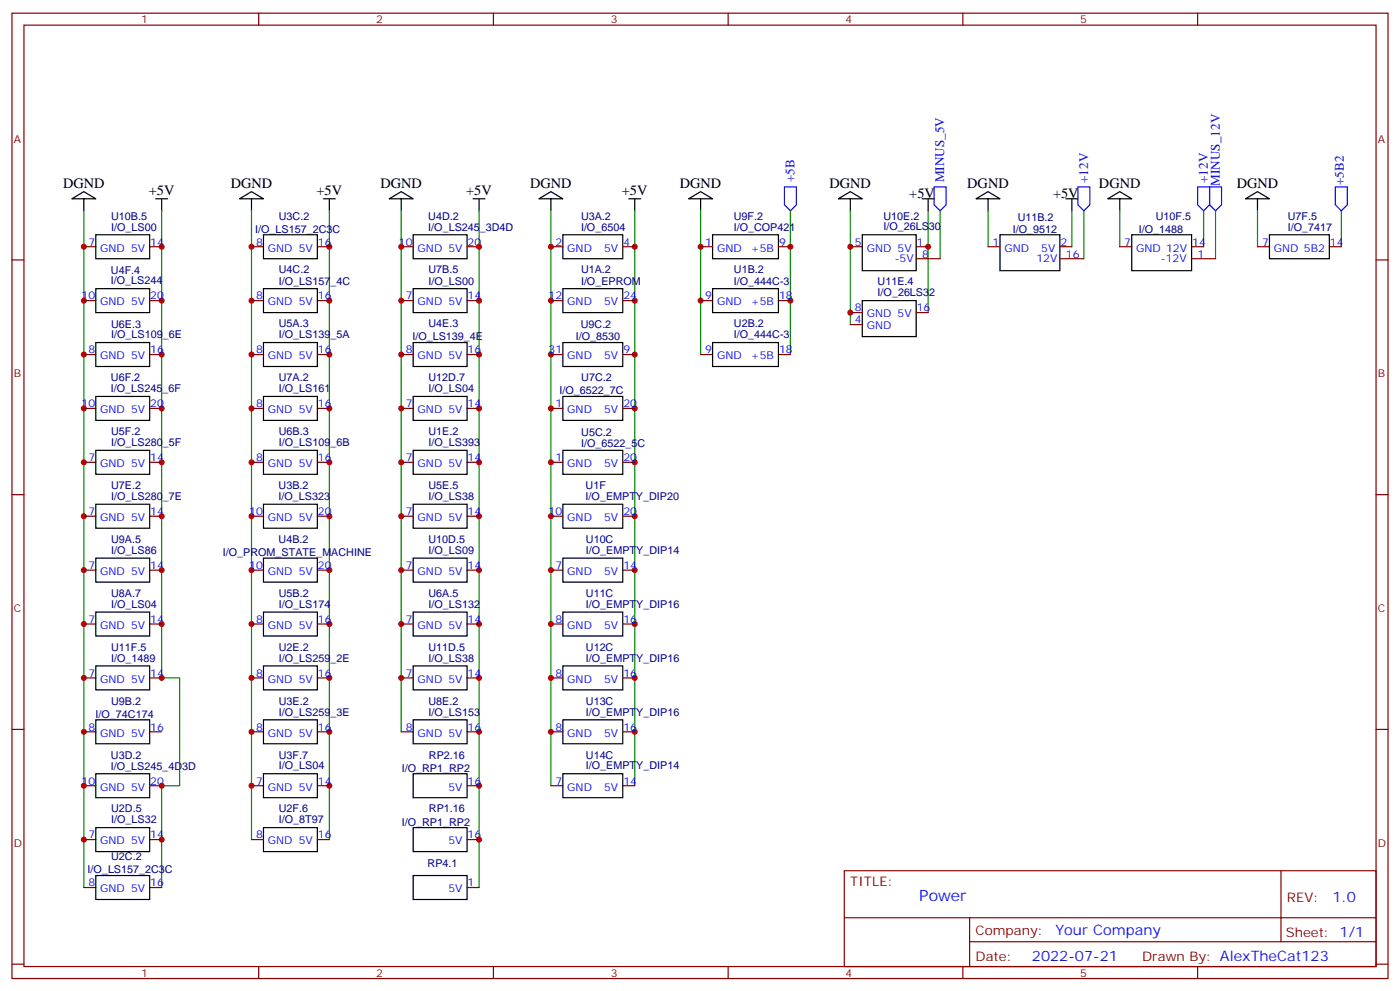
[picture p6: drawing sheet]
<svg xmlns="http://www.w3.org/2000/svg" width="412mm" height="292mm" viewBox="0 0 412 292" stroke-linecap="round" stroke-linejoin="round" font-family="sans-serif">
<g fill="none" stroke="#870000" stroke-width=".35">
<path d="M3.5 3.9h405.4v284.3h-405.4zM7.1 7.4h398.2v277.3h-398.2zM76.2 3.9v3.5M145.3 3.9v3.5M214.5 3.9v3.5M283.6 3.9v3.5M352.8 3.9v3.5M3.5 76.6h3.6M118.2 72.7h3.5M137.6 72.7h3.5M405.3 76.6h3.6M3.5 145.7h3.6"/>
<path d="M405.3 145.7h3.6M3.5 214.8h3.6M405.3 214.8h3.6M24.7 231.4h3.5M44.1 231.4h3.5M248.7 256.5h156.6v28.2h-156.6zM377.3 256.5v20.9M248.7 270.3h156.5M285.6 277.4h119.6M285.6 270.3v14.1M3.5 284h3.6M76.2 284.7v3.5"/>
<path d="M145.3 284.7v3.5M214.5 284.7v3.5M283.6 284.7v3.5M352.8 284.7v3.5M405.3 284h3.6"/>
</g>
<g fill="none" stroke="#000" stroke-width=".35">
<path d="M21.2 58.6l3.5-2.2 3.5 2.2zM24.7 58.6v3.5M45.9 58.6h3.5M47.6 58.6v3.5M70.6 58.6l3.5-2.2 3.5 2.2zM74.1 58.6v3.5M95.2 58.6h3.6M97 58.6v3.5M114.7 58.6l3.5-2.2 3.5 2.2zM118.2 58.6v3.5M139.3 58.6h3.6M141.1 58.6v3.5"/>
<path d="M158.7 58.6l3.6-2.2 3.5 2.2zM162.3 58.6v3.5M185.2 58.6h3.5M187 58.6v3.5M202.8 58.6l3.6-2.2 3.5 2.2zM206.4 58.6v3.5M246.9 58.6l3.6-2.2 3.5 2.2zM250.5 58.6v3.5M271.6 58.6h3.6M273.4 58.6v3.5M287.5 58.6l3.5-2.2 3.6 2.2zM291 58.6v3.5"/>
<path d="M314 58.6h3.5M315.7 58.6v3.5M326.3 58.6l3.5-2.2 3.6 2.2zM329.8 58.6v3.5M366.9 58.6l3.5-2.2 3.5 2.2zM370.4 58.6v3.5M121.7 69.1h15.9v7.1h-15.9zM28.2 227.9h15.9v7.1h-15.9z"/>
</g>
<path d="M231.1 55h3.5v5.3l-1.8 1.8-1.7-1.8zM275.2 55h3.5v5.3l-1.8 1.8-1.7-1.8zM317.5 55h3.5v5.3l-1.7 1.8-1.8-1.8zM352.8 55h3.5v5.3l-1.8 1.8-1.7-1.8zM356.3 55h3.5v5.3l-1.7 1.8-1.8-1.8zM393.3 55h3.6v5.3l-1.8 1.8-1.8-1.8z" fill="none" stroke="#00f" stroke-width=".35"/>
<g fill="none" stroke="#008700" stroke-width=".35">
<path d="M24.7 62.1v199.3M47.6 62.1v137.6h5.3v31.7h-5.3v30M74.1 62.1v185.2M97 62.1v185.2M118.2 62.1v153.4M141.1 62.1v199.3M162.3 62.1v169.3M187 62.1v169.3M206.4 62.1v42.3M232.8 62.1v42.3M250.5 62.1v33.5M273.4 62.1v30"/>
<path d="M276.9 62.1v14.1M291 62.1v10.6M315.7 62.1v10.6M319.3 62.1v14.1M329.8 62.1v10.6M354.5 62.1v10.6M358.1 62.1v14.1M370.4 62.1v10.6M395.1 62.1v10.6"/>
</g>
<g fill="#c00">
<circle cx="24.7" cy="152" r=".88"/>
<circle cx="24.7" cy="136.2" r=".88"/>
<circle cx="24.7" cy="120.3" r=".88"/>
<circle cx="24.7" cy="104.4" r=".88"/>
<circle cx="24.7" cy="88.5" r=".88"/>
<circle cx="24.7" cy="72.7" r=".88"/>
<circle cx="24.7" cy="199.7" r=".88"/>
<circle cx="24.7" cy="183.8" r=".88"/>
<circle cx="24.7" cy="167.9" r=".88"/>
<circle cx="24.7" cy="215.5" r=".88"/>
<circle cx="24.7" cy="247.3" r=".88"/>
<circle cx="24.7" cy="231.4" r=".88"/>
<circle cx="74.1" cy="231.4" r=".88"/>
<circle cx="74.1" cy="215.5" r=".88"/>
<circle cx="74.1" cy="199.7" r=".88"/>
<circle cx="74.1" cy="183.8" r=".88"/>
<circle cx="74.1" cy="167.9" r=".88"/>
<circle cx="74.1" cy="152" r=".88"/>
<circle cx="74.1" cy="136.2" r=".88"/>
<circle cx="74.1" cy="120.3" r=".88"/>
<circle cx="74.1" cy="104.4" r=".88"/>
<circle cx="74.1" cy="88.5" r=".88"/>
<circle cx="74.1" cy="72.7" r=".88"/>
<circle cx="97" cy="231.4" r=".88"/>
<circle cx="97" cy="215.5" r=".88"/>
<circle cx="97" cy="199.7" r=".88"/>
<circle cx="97" cy="183.8" r=".88"/>
<circle cx="97" cy="167.9" r=".88"/>
<circle cx="97" cy="152" r=".88"/>
<circle cx="97" cy="136.2" r=".88"/>
<circle cx="97" cy="120.3" r=".88"/>
<circle cx="97" cy="104.4" r=".88"/>
<circle cx="97" cy="88.5" r=".88"/>
<circle cx="97" cy="72.7" r=".88"/>
<circle cx="118.2" cy="199.7" r=".88"/>
<circle cx="118.2" cy="183.8" r=".88"/>
<circle cx="118.2" cy="167.9" r=".88"/>
<circle cx="118.2" cy="152" r=".88"/>
<circle cx="118.2" cy="104.4" r=".88"/>
<circle cx="118.2" cy="120.3" r=".88"/>
<circle cx="118.2" cy="88.5" r=".88"/>
<circle cx="118.2" cy="72.7" r=".88"/>
<circle cx="118.2" cy="136.2" r=".88"/>
<circle cx="141.1" cy="247.3" r=".88"/>
<circle cx="141.1" cy="231.4" r=".88"/>
<circle cx="141.1" cy="215.5" r=".88"/>
<circle cx="141.1" cy="199.7" r=".88"/>
<circle cx="141.1" cy="183.8" r=".88"/>
<circle cx="141.1" cy="167.9" r=".88"/>
<circle cx="141.1" cy="152" r=".88"/>
<circle cx="141.1" cy="104.4" r=".88"/>
<circle cx="141.1" cy="120.3" r=".88"/>
<circle cx="141.1" cy="88.5" r=".88"/>
<circle cx="141.1" cy="72.7" r=".88"/>
<circle cx="141.1" cy="136.2" r=".88"/>
<circle cx="162.3" cy="120.3" r=".88"/>
<circle cx="162.3" cy="104.4" r=".88"/>
<circle cx="162.3" cy="88.5" r=".88"/>
<circle cx="162.3" cy="72.7" r=".88"/>
<circle cx="187" cy="120.3" r=".88"/>
<circle cx="187" cy="104.4" r=".88"/>
<circle cx="187" cy="88.5" r=".88"/>
<circle cx="187" cy="72.7" r=".88"/>
<circle cx="206.4" cy="72.7" r=".88"/>
<circle cx="206.4" cy="88.5" r=".88"/>
<circle cx="232.8" cy="72.7" r=".88"/>
<circle cx="232.8" cy="88.5" r=".88"/>
<circle cx="250.5" cy="72.7" r=".88"/>
<circle cx="250.5" cy="92.1" r=".88"/>
<circle cx="273.4" cy="72.7" r=".88"/>
<circle cx="162.3" cy="136.2" r=".88"/>
<circle cx="162.3" cy="167.9" r=".88"/>
<circle cx="162.3" cy="215.5" r=".88"/>
<circle cx="162.3" cy="152" r=".88"/>
<circle cx="162.3" cy="199.7" r=".88"/>
<circle cx="162.3" cy="183.8" r=".88"/>
<circle cx="187" cy="136.2" r=".88"/>
<circle cx="187" cy="167.9" r=".88"/>
<circle cx="187" cy="215.5" r=".88"/>
<circle cx="187" cy="152" r=".88"/>
<circle cx="187" cy="199.7" r=".88"/>
<circle cx="187" cy="183.8" r=".88"/>
<circle cx="47.6" cy="88.5" r=".88"/>
<circle cx="47.6" cy="136.2" r=".88"/>
<circle cx="47.6" cy="104.4" r=".88"/>
<circle cx="47.6" cy="120.3" r=".88"/>
<circle cx="47.6" cy="152" r=".88"/>
<circle cx="47.6" cy="183.8" r=".88"/>
<circle cx="47.6" cy="167.9" r=".88"/>
<circle cx="47.6" cy="72.7" r=".88"/>
<circle cx="47.6" cy="199.7" r=".88"/>
<circle cx="47.6" cy="231.4" r=".88"/>
<circle cx="47.6" cy="247.3" r=".88"/>
</g>
<g fill="none" stroke="#000" stroke-width=".35">
<path d="M28.2 69.1h15.9v7.1h-15.9zM77.6 69.1h15.9v7.1h-15.9zM165.8 69.1h17.6v7.1h-17.6zM209.9 69.1h19.4v7.1h-19.4zM254 69.1h15.9v10.6h-15.9zM294.6 69.1h17.6v10.6h-17.6zM333.4 69.1h17.6v10.6h-17.6zM373.9 69.1h17.7v7.1h-17.7zM28.2 85h15.9v7.1h-15.9zM77.6 85h15.9v7.1h-15.9zM121.7 85h15.9v7.1h-15.9zM165.8 85h17.6v7.1h-17.6z"/>
<path d="M209.9 85h19.4v7.1h-19.4zM254 88.5h15.9v10.6h-15.9zM28.2 100.9h15.9v7.1h-15.9zM28.2 116.8h15.9v7h-15.9zM77.6 100.9h15.9v7.1h-15.9zM77.6 116.8h15.9v7h-15.9zM121.7 100.9h15.9v7.1h-15.9zM121.7 116.8h15.9v7h-15.9zM165.8 116.8h17.6v7h-17.6zM165.8 100.9h17.6v7.1h-17.6zM209.9 100.9h19.4v7.1h-19.4zM28.2 132.6h15.9v7.1h-15.9z"/>
<path d="M77.6 132.6h15.9v7.1h-15.9zM121.7 132.6h15.9v7.1h-15.9zM165.8 132.6h17.6v7.1h-17.6zM28.2 148.5h15.9v7.1h-15.9zM77.6 148.5h15.9v7.1h-15.9zM121.7 148.5h15.9v7.1h-15.9zM165.8 148.5h17.6v7.1h-17.6zM28.2 164.4h15.9v7.1h-15.9zM77.6 164.4h15.9v7.1h-15.9zM121.7 164.4h15.9v7.1h-15.9zM165.8 164.4h17.6v7.1h-17.6zM28.2 180.3h15.9v7h-15.9z"/>
<path d="M28.2 196.1h15.9v7.1h-15.9zM77.6 196.1h15.9v7.1h-15.9zM77.6 180.3h15.9v7h-15.9zM121.7 180.3h15.9v7h-15.9zM121.7 196.1h15.9v7.1h-15.9zM165.8 180.3h17.6v7h-17.6zM165.8 196.1h17.6v7.1h-17.6zM28.2 212h15.9v7.1h-15.9zM77.6 212h15.9v7.1h-15.9zM121.7 212h15.9v7.1h-15.9zM165.8 212h17.6v7.1h-17.6zM77.6 227.9h15.9v7.1h-15.9z"/>
<path d="M121.7 227.9h15.9v7.1h-15.9zM165.8 227.9h17.6v7.1h-17.6zM28.2 257.9h15.9v7h-15.9zM28.2 243.8h15.9v7h-15.9zM77.6 243.8h15.9v7h-15.9zM121.7 243.8h15.9v7h-15.9zM121.7 257.9h15.9v7h-15.9z"/>
</g>
<g fill="none" stroke="#870000" stroke-width=".35">
<path d="M24.7 72.7h3.5M44.1 72.7h3.5M74.1 72.7h3.5M93.5 72.7h3.5M162.3 72.7h3.5M183.4 72.7h3.6M206.4 72.7h3.5M229.3 72.7h3.5M250.5 72.7h3.5M269.9 72.7h3.5M269.9 76.2h7M291 72.7h3.6"/>
<path d="M312.2 72.7h3.5M312.2 76.2h7.1M329.8 72.7h3.6M351 72.7h3.5M351 76.2h7.1M370.4 72.7h3.5M391.6 72.7h3.5M24.7 88.5h3.5M44.1 88.5h3.5M74.1 88.5h3.5M93.5 88.5h3.5M118.2 88.5h3.5"/>
<path d="M137.6 88.5h3.5M162.3 88.5h3.5M183.4 88.5h3.6M206.4 88.5h3.5M229.3 88.5h3.5M250.5 92.1h3.5M250.5 95.6h3.5M269.9 92.1h3.5M24.7 104.4h3.5M44.1 104.4h3.5M74.1 104.4h3.5M93.5 104.4h3.5"/>
<path d="M118.2 104.4h3.5M137.6 104.4h3.5M162.3 104.4h3.5M183.4 104.4h3.6M206.4 104.4h3.5M229.3 104.4h3.5M24.7 136.2h3.5M24.7 120.3h3.5M44.1 136.2h3.5M44.1 120.3h3.5M74.1 136.2h3.5M74.1 120.3h3.5"/>
<path d="M93.5 136.2h3.5M93.5 120.3h3.5M118.2 136.2h3.5M118.2 120.3h3.5M137.6 136.2h3.5M137.6 120.3h3.5M162.3 136.2h3.5M162.3 120.3h3.5M183.4 136.2h3.6M183.4 120.3h3.6M24.7 152h3.5M44.1 152h3.5"/>
<path d="M74.1 152h3.5M93.5 152h3.5M118.2 152h3.5M137.6 152h3.5M162.3 152h3.5M183.4 152h3.6M24.7 167.9h3.5M44.1 167.9h3.5M74.1 167.9h3.5M93.5 167.9h3.5M118.2 167.9h3.5M137.6 167.9h3.5"/>
<path d="M162.3 167.9h3.5M183.4 167.9h3.6M24.7 199.7h3.5M24.7 183.8h3.5M44.1 199.7h3.5M44.1 183.8h3.5M74.1 199.7h3.5M74.1 183.8h3.5M93.5 199.7h3.5M93.5 183.8h3.5M118.2 199.7h3.5M118.2 183.8h3.5"/>
<path d="M137.6 199.7h3.5M137.6 183.8h3.5M162.3 199.7h3.5M162.3 183.8h3.5M183.4 199.7h3.6M183.4 183.8h3.6M24.7 215.5h3.5M44.1 215.5h3.5M74.1 215.5h3.5M93.5 215.5h3.5M118.2 215.5h3.5M137.6 215.5h3.5"/>
<path d="M162.3 215.5h3.5M183.4 215.5h3.6M74.1 231.4h3.5M93.5 231.4h3.5M137.6 231.4h3.5M162.3 231.4h3.5M183.4 231.4h3.6M24.7 247.3h3.5M44.1 247.3h3.5M74.1 247.3h3.5M93.5 247.3h3.5M137.6 247.3h3.5"/>
<path d="M24.7 261.4h3.5M44.1 261.4h3.5M137.6 261.4h3.5"/>
</g>
<text font-size="4.6" fill="#00f" x="270.8" y="265.5">Power</text>
<g font-size="4.2">
<text x="18.6" y="55.4">DGND</text>
<text x="43.8" y="57.5">+5V</text>
<text x="68" y="55.4">DGND</text>
<text x="93.2" y="57.5">+5V</text>
<text x="112.1" y="55.4">DGND</text>
<text x="137.3" y="57.5">+5V</text>
<text x="156.2" y="55.4">DGND</text>
<text x="183.2" y="57.5">+5V</text>
<text x="200.3" y="55.4">DGND</text>
<text x="244.4" y="55.4">DGND</text>
<text x="267.9" y="58.2">+5V</text>
<text x="284.9" y="55.4">DGND</text>
<text x="310.2" y="58.2">+5V</text>
<text x="323.7" y="55.4">DGND</text>
<text x="364.3" y="55.4">DGND</text>
</g>
<g font-size="4.2" fill="#00f">
<text x="392.5" y="265.7">1.0</text>
<text x="310.9" y="275.3">Your Company</text>
<text x="304" y="283.1">2022-07-21</text>
</g>
<g font-size="3.9" fill="#00f">
<text x="234.1" y="53.7" transform="rotate(-90 234.1 53.7)">+5B</text>
<text x="278.2" y="53.7" transform="rotate(-90 278.2 53.7)">MINUS_5V</text>
<text x="320.5" y="53.9" transform="rotate(-90 320.5 53.9)">+12V</text>
<text x="355.8" y="53.9" transform="rotate(-90 355.8 53.9)">+12V</text>
<text x="359.3" y="54.7" transform="rotate(-90 359.3 54.7)">MINUS_12V</text>
<text x="395.8" y="54.5" transform="rotate(-90 395.8 54.5)">+5B2</text>
</g>
<g font-size="3.9" fill="#800">
<text x="250.5" y="261.1">TITLE:</text>
<text x="379.1" y="265.7">REV:</text>
<text x="287.4" y="275.3">Company:</text>
<text x="378.7" y="275.9">Sheet: 1/1</text>
<text x="287.4" y="282.9">Date:</text>
<text x="336.4" y="283">Drawn By: AlexTheCat123</text>
</g>
<g font-size="3.2" fill="#800">
<text x="41.6" y="6.9">1</text>
<text x="110.8" y="6.9">2</text>
<text x="179.9" y="6.9">3</text>
<text x="249.1" y="6.9">4</text>
<text x="318.2" y="6.9">5</text>
<text x="4.1" y="42">A</text>
<text x="405.9" y="42">A</text>
<text x="4.1" y="111.1">B</text>
<text x="405.9" y="111.1">B</text>
<text x="4.1" y="180.3">C</text>
<text x="405.9" y="180.3">C</text>
<text x="4.1" y="249.4">D</text>
<text x="405.9" y="249.4">D</text>
<text x="41.6" y="287.7">1</text>
<text x="110.8" y="287.7">2</text>
<text x="179.9" y="287.7">3</text>
<text x="249.1" y="287.7">4</text>
<text x="318.2" y="287.7">5</text>
</g>
<g font-size="3.2" fill="#000080">
<text x="32.7" y="64.7">U10B.5</text>
<text x="82.1" y="64.7">U3C.2</text>
<text x="126.2" y="64.8">U4D.2</text>
<text x="171.2" y="64.7">U3A.2</text>
<text x="216.1" y="64.7">U9F.2</text>
<text x="260.2" y="64.7">U10E.2</text>
<text x="299.8" y="65">U11B.2</text>
<text x="340.5" y="64.7">U10F.5</text>
<text x="379.4" y="64.7">U7F.5</text>
<text x="32.7" y="67.9">I/O_LS00</text>
<text x="75.2" y="68.5">I/O_LS157_2C3C</text>
<text x="126.2" y="68">I/O_LS245_3D4D</text>
<text x="171.1" y="67.9">I/O_6504</text>
<text x="216.1" y="67.9">I/O_COP421</text>
<text x="260.2" y="67.9">I/O_26LS30</text>
<text x="298.4" y="68.5">I/O_9512</text>
<text x="335.4" y="68.5">I/O_1488</text>
<text x="379.4" y="67.9">I/O_7417</text>
<text x="32.7" y="83.8">I/O_LS244</text>
<text x="32.7" y="80.6">U4F.4</text>
<text x="82.1" y="83.8">I/O_LS157_4C</text>
<text x="82.1" y="80.5">U4C.2</text>
<text x="126.2" y="83.8">I/O_LS00</text>
<text x="126.2" y="80.5">U7B.5</text>
<text x="171.1" y="83.8">I/O_EPROM</text>
<text x="171.2" y="80.5">U1A.2</text>
<text x="216.2" y="83.8">I/O_444C-3</text>
<text x="216.2" y="80.5">U1B.2</text>
<text x="258.5" y="87.3">I/O_26LS32</text>
<text x="258.5" y="84.1">U11E.4</text>
<text x="32.7" y="99.7">I/O_LS109_6E</text>
<text x="32.7" y="96.5">U6E.3</text>
<text x="82.1" y="99.7">I/O_LS139_5A</text>
<text x="82.1" y="96.4">U5A.3</text>
<text x="121.5" y="100.3">I/O_LS139_4E</text>
<text x="126.2" y="96.4">U4E.3</text>
<text x="169.6" y="100.2">I/O_8530</text>
<text x="171.1" y="96.5">U9C.2</text>
<text x="216.2" y="99.7">I/O_444C-3</text>
<text x="216.2" y="96.4">U2B.2</text>
<text x="32.7" y="112.4">U6F.2</text>
<text x="82.1" y="112.3">U7A.2</text>
<text x="126.2" y="112.3">U12D.7</text>
<text x="171.2" y="112.3">U7C.2</text>
<text x="32.7" y="115.5">I/O_LS245_6F</text>
<text x="82.1" y="115.6">I/O_LS161</text>
<text x="126.2" y="115.6">I/O_LS04</text>
<text x="164.8" y="116.1">I/O_6522_7C</text>
<text x="32.7" y="131.4">I/O_LS280_5F</text>
<text x="32.7" y="128.2">U5F.2</text>
<text x="82.1" y="131.4">I/O_LS109_6B</text>
<text x="82.1" y="128.2">U6B.3</text>
<text x="126.2" y="131.4">I/O_LS393</text>
<text x="126.2" y="128.2">U1E.2</text>
<text x="171.2" y="131.5">I/O_6522_5C</text>
<text x="171.2" y="128.5">U5C.2</text>
<text x="32.7" y="147.3">I/O_LS280_7E</text>
<text x="32.7" y="144.1">U7E.2</text>
<text x="82.1" y="147.3">I/O_LS323</text>
<text x="82.1" y="144">U3B.2</text>
<text x="126.2" y="147.3">I/O_LS38</text>
<text x="126.2" y="144">U5E.5</text>
<text x="172.5" y="147.3">I/O_EMPTY_DIP20</text>
<text x="172.5" y="144.2">U1F</text>
<text x="32.7" y="160">U9A.5</text>
<text x="82.1" y="159.9">U4B.2</text>
<text x="126.2" y="159.9">U10D.5</text>
<text x="172.6" y="160">U10C</text>
<text x="32.7" y="163.2">I/O_LS86</text>
<text x="65.7" y="163.7">I/O_PROM_STATE_MACHINE</text>
<text x="126.2" y="163.2">I/O_LS09</text>
<text x="172.6" y="163.1">I/O_EMPTY_DIP14</text>
<text x="32.7" y="179">I/O_LS04</text>
<text x="32.7" y="175.9">U8A.7</text>
<text x="82.1" y="179.1">I/O_LS174</text>
<text x="82.1" y="175.8">U5B.2</text>
<text x="126.2" y="179.1">I/O_LS132</text>
<text x="126.2" y="175.8">U6A.5</text>
<text x="172.6" y="179">I/O_EMPTY_DIP16</text>
<text x="172.6" y="175.9">U11C</text>
<text x="32.7" y="191.7">U11F.5</text>
<text x="82.1" y="191.7">U2E.2</text>
<text x="126.2" y="191.7">U11D.5</text>
<text x="172.6" y="191.8">U12C</text>
<text x="32.7" y="194.9">I/O_1489</text>
<text x="82.1" y="194.9">I/O_LS259_2E</text>
<text x="126.2" y="194.9">I/O_LS38</text>
<text x="172.6" y="194.9">I/O_EMPTY_DIP16</text>
<text x="32.7" y="207.7">U9B.2</text>
<text x="82.1" y="207.5">U3E.2</text>
<text x="126.2" y="207.5">U8E.2</text>
<text x="172.6" y="207.7">U13C</text>
<text x="28.2" y="211.4">I/O_74C174</text>
<text x="82.1" y="210.8">I/O_LS259_3E</text>
<text x="126.2" y="210.8">I/O_LS153</text>
<text x="172.6" y="210.8">I/O_EMPTY_DIP16</text>
<text x="32.7" y="226.7">I/O_LS245_4D3D</text>
<text x="32.7" y="223.6">U3D.2</text>
<text x="82.1" y="226.6">I/O_LS04</text>
<text x="82.1" y="223.4">U3F.7</text>
<text x="118.3" y="227.3">I/O_RP1_RP2</text>
<text x="126.3" y="223.4">RP2.16</text>
<text x="172.6" y="226.6">I/O_EMPTY_DIP14</text>
<text x="172.6" y="223.5">U14C</text>
<text x="32.8" y="239.3">U2D.5</text>
<text x="82.1" y="239.3">U2F.6</text>
<text x="126.3" y="239.3">RP1.16</text>
<text x="32.7" y="242.6">I/O_LS32</text>
<text x="82.1" y="242.5">I/O_8T97</text>
<text x="118.3" y="243.1">I/O_RP1_RP2</text>
<text x="25.8" y="257.2">I/O_LS157_2C3C</text>
<text x="32.8" y="253.4">U2C.2</text>
<text x="126" y="255.4">RP4.1</text>
</g>
<g font-size="3.2" fill="#00f">
<text x="26" y="72.3">7</text>
<text x="29.5" y="74.1">GND 5V</text>
<text x="44.3" y="72.3">14</text>
<text x="75.4" y="72.3">8</text>
<text x="78.9" y="74.1">GND 5V</text>
<text x="93.7" y="72.3">16</text>
<text x="117.5" y="72.3">10</text>
<text x="123" y="74.1">GND 5V</text>
<text x="137.8" y="72.3">20</text>
<text x="163.6" y="72.3">2</text>
<text x="167.1" y="74.1">GND</text>
<text x="178" y="74.1">5V</text>
<text x="183.6" y="72.3">4</text>
<text x="207.7" y="72.3">1</text>
<text x="211.2" y="74.1">GND</text>
<text x="221.2" y="74.1">+5B</text>
<text x="229.5" y="72.3">9</text>
<text x="251.8" y="72.3">5</text>
<text x="255.3" y="74.1">GND 5V</text>
<text x="263.5" y="77.3">-5V</text>
<text x="270.1" y="72.3">1</text>
<text x="271.6" y="75.8">8</text>
<text x="292.4" y="72.3">1</text>
<text x="295.9" y="74.1">GND</text>
<text x="305.3" y="77.3">12V</text>
<text x="306.7" y="74.1">5V</text>
<text x="312.4" y="72.3">2</text>
<text x="314" y="75.8">16</text>
<text x="331.2" y="72.3">7</text>
<text x="334.7" y="74.1">GND 12V</text>
<text x="342" y="77.3">-12V</text>
<text x="351.2" y="72.3">14</text>
<text x="352.8" y="75.8">1</text>
<text x="371.8" y="72.3">7</text>
<text x="375.2" y="74.1">GND 5B2</text>
<text x="391.8" y="72.3">14</text>
<text x="24" y="88.2">10</text>
<text x="29.5" y="90">GND 5V</text>
<text x="44.3" y="88.2">20</text>
<text x="75.4" y="88.2">8</text>
<text x="78.9" y="90">GND 5V</text>
<text x="93.7" y="88.2">16</text>
<text x="119.5" y="88.2">7</text>
<text x="123" y="90">GND 5V</text>
<text x="137.8" y="88.2">14</text>
<text x="161.6" y="88.2">12</text>
<text x="167.1" y="90">GND</text>
<text x="178" y="90">5V</text>
<text x="183.6" y="88.2">24</text>
<text x="207.7" y="88.2">9</text>
<text x="211.2" y="90">GND</text>
<text x="221.2" y="90">+5B</text>
<text x="229.5" y="88.2">18</text>
<text x="251.8" y="91.7">8</text>
<text x="251.8" y="95.3">4</text>
<text x="255.3" y="93.5">GND 5V</text>
<text x="270.1" y="91.7">16</text>
<text x="255.3" y="97">GND</text>
<text x="26" y="104.1">8</text>
<text x="29.5" y="105.8">GND 5V</text>
<text x="44.3" y="104.1">16</text>
<text x="75.4" y="104.1">8</text>
<text x="78.9" y="105.8">GND 5V</text>
<text x="93.7" y="104.1">16</text>
<text x="119.5" y="104.1">8</text>
<text x="123" y="105.8">GND 5V</text>
<text x="137.8" y="104.1">16</text>
<text x="161.6" y="104.1">31</text>
<text x="167.1" y="105.8">GND</text>
<text x="178" y="105.8">5V</text>
<text x="183.6" y="104.1">9</text>
<text x="207.7" y="104.1">9</text>
<text x="211.2" y="105.8">GND</text>
<text x="221.2" y="105.8">+5B</text>
<text x="229.5" y="104.1">18</text>
<text x="24" y="119.9">10</text>
<text x="44.3" y="119.9">20</text>
<text x="75.4" y="119.9">8</text>
<text x="93.7" y="119.9">16</text>
<text x="119.5" y="119.9">7</text>
<text x="137.8" y="119.9">14</text>
<text x="163.6" y="119.9">1</text>
<text x="183.6" y="119.9">20</text>
<text x="29.5" y="121.7">GND 5V</text>
<text x="78.9" y="121.7">GND 5V</text>
<text x="123" y="121.7">GND 5V</text>
<text x="167.1" y="121.7">GND</text>
<text x="178" y="121.7">5V</text>
<text x="26" y="135.8">7</text>
<text x="29.5" y="137.6">GND 5V</text>
<text x="44.3" y="135.8">14</text>
<text x="75.4" y="135.8">8</text>
<text x="78.9" y="137.6">GND 5V</text>
<text x="93.7" y="135.8">16</text>
<text x="119.5" y="135.8">7</text>
<text x="123" y="137.6">GND 5V</text>
<text x="137.8" y="135.8">14</text>
<text x="163.6" y="135.8">1</text>
<text x="167.1" y="137.6">GND</text>
<text x="178" y="137.6">5V</text>
<text x="183.6" y="135.8">20</text>
<text x="26" y="151.7">7</text>
<text x="29.5" y="153.5">GND 5V</text>
<text x="44.3" y="151.7">14</text>
<text x="73.4" y="151.7">10</text>
<text x="78.9" y="153.5">GND 5V</text>
<text x="93.7" y="151.7">20</text>
<text x="119.5" y="151.7">7</text>
<text x="123" y="153.5">GND 5V</text>
<text x="137.8" y="151.7">14</text>
<text x="161.6" y="151.7">10</text>
<text x="167.1" y="153.5">GND</text>
<text x="178" y="153.5">5V</text>
<text x="183.6" y="151.7">20</text>
<text x="26" y="167.6">7</text>
<text x="44.3" y="167.6">14</text>
<text x="73.4" y="167.6">10</text>
<text x="93.7" y="167.6">20</text>
<text x="119.5" y="167.6">7</text>
<text x="137.8" y="167.6">14</text>
<text x="163.6" y="167.6">7</text>
<text x="183.6" y="167.6">14</text>
<text x="29.5" y="169.3">GND 5V</text>
<text x="78.9" y="169.3">GND 5V</text>
<text x="123" y="169.3">GND 5V</text>
<text x="167.1" y="169.3">GND</text>
<text x="178" y="169.3">5V</text>
<text x="26" y="183.4">7</text>
<text x="29.5" y="185.2">GND 5V</text>
<text x="44.3" y="183.4">14</text>
<text x="75.4" y="183.4">8</text>
<text x="78.9" y="185.2">GND 5V</text>
<text x="93.7" y="183.4">16</text>
<text x="119.5" y="183.4">7</text>
<text x="123" y="185.2">GND 5V</text>
<text x="137.8" y="183.4">14</text>
<text x="163.6" y="183.4">8</text>
<text x="167.1" y="185.2">GND</text>
<text x="178" y="185.2">5V</text>
<text x="183.6" y="183.4">16</text>
<text x="26" y="199.3">7</text>
<text x="29.5" y="201.1">GND 5V</text>
<text x="44.3" y="199.3">14</text>
<text x="75.4" y="199.3">8</text>
<text x="78.9" y="201.1">GND 5V</text>
<text x="93.7" y="199.3">16</text>
<text x="119.5" y="199.3">7</text>
<text x="123" y="201.1">GND 5V</text>
<text x="137.8" y="199.3">14</text>
<text x="163.6" y="199.3">8</text>
<text x="167.1" y="201.1">GND</text>
<text x="178" y="201.1">5V</text>
<text x="183.6" y="199.3">16</text>
<text x="26" y="215.2">8</text>
<text x="44.3" y="215.2">16</text>
<text x="75.4" y="215.2">8</text>
<text x="93.7" y="215.2">16</text>
<text x="119.5" y="215.2">8</text>
<text x="137.8" y="215.2">16</text>
<text x="163.6" y="215.2">8</text>
<text x="183.6" y="215.2">16</text>
<text x="29.5" y="217">GND 5V</text>
<text x="78.9" y="217">GND 5V</text>
<text x="123" y="217">GND 5V</text>
<text x="167.1" y="217">GND</text>
<text x="178" y="217">5V</text>
<text x="24" y="231.1">10</text>
<text x="29.5" y="232.8">GND 5V</text>
<text x="44.3" y="231.1">20</text>
<text x="75.4" y="231.1">7</text>
<text x="78.9" y="232.8">GND 5V</text>
<text x="93.7" y="231.1">14</text>
<text x="132.1" y="232.8">5V</text>
<text x="137.8" y="231.1">16</text>
<text x="163.6" y="231.1">7</text>
<text x="167.1" y="232.8">GND</text>
<text x="178" y="232.8">5V</text>
<text x="183.6" y="231.1">14</text>
<text x="26" y="246.9">7</text>
<text x="29.5" y="248.7">GND 5V</text>
<text x="44.3" y="246.9">14</text>
<text x="75.4" y="246.9">8</text>
<text x="78.9" y="248.7">GND 5V</text>
<text x="93.7" y="246.9">16</text>
<text x="132.1" y="248.7">5V</text>
<text x="137.8" y="246.9">16</text>
<text x="26" y="261.1">8</text>
<text x="29.5" y="262.8">GND 5V</text>
<text x="44.3" y="261.1">16</text>
<text x="132.1" y="262.8">5V</text>
<text x="137.8" y="261.1">1</text>
</g>
</svg>
